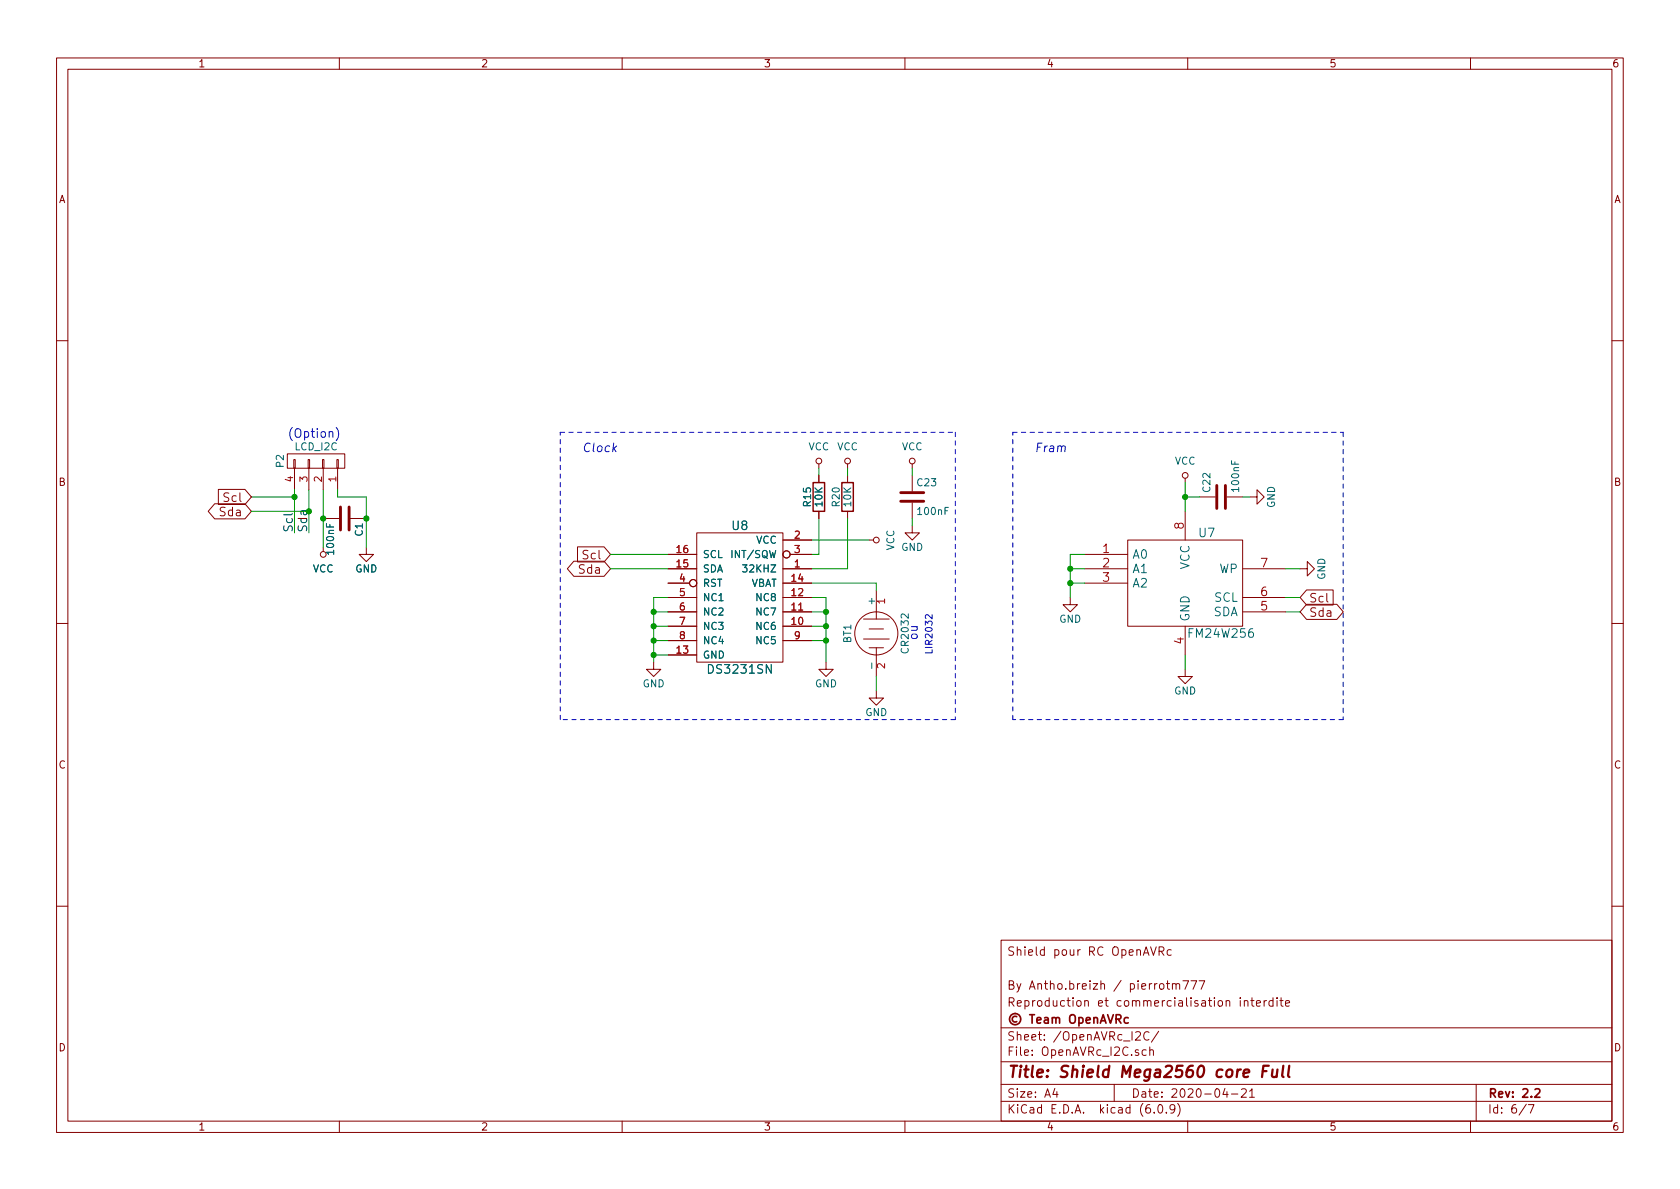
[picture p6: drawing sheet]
<svg xmlns="http://www.w3.org/2000/svg" width="297mm" height="210mm" viewBox="0 0 297 210" stroke-linecap="round" stroke-linejoin="round" font-family="sans-serif">
<g fill="none" stroke="#840000" stroke-width=".18">
<path d="M10 10.2h277v190.1h-277zM12 12.2h273v186.1h-273zM60 10.2v2M110 10.2v2M160 10.2v2M210 10.2v2M260 10.2v2M10 60.2h2M285 60.2h2M38 89.1h5.3l1.1 1.3-1.1 1.4h-5.3l-1.2-1.4zM38.6 86.5h4.7l1.1 1.4-1.1 1.3h-4.7zM50.8 80.3h10.2v2.5h-10.2z"/>
<path d="M51.9 81.3h.3v1.5h-.3zM52.1 82.8v3.8M54.5 81.3h.2v1.5h-.2zM54.6 82.8v3.8M57 81.3h.3v1.5h-.3zM57.1 96.8v.7M57.1 91.7h2.8M57.1 82.8v3.8M59.6 81.3h.2v1.5h-.2zM59.7 82.8v3.8M62 91.7h2.8M64.8 96.8v1.2h1.2l-1.2 1.3-1.3-1.3h1.3"/>
<path d="M101.5 99.2h5.3l1.1 1.4-1.1 1.3h-5.3l-1.2-1.3zM102.1 96.7h4.7l1.1 1.3-1.1 1.4h-4.7zM118.1 98h5.1M123.2 94.2h15.2v22.9h-15.2zM138.4 95.5h5.1M139.7 98h3.8M144.8 82v.8M144.8 84.1v1.2M144.8 90.4v1.3M149.9 82v.8M149.9 84.1v1.2M149.9 90.4v1.3"/>
<path d="M153.7 95.5h.7M161.3 93v1.2h1.3l-1.3 1.3-1.3-1.3h1.3M161.3 82v.8M161.3 84.1v2.8M161.3 88.9v2.8M191.8 98h7.6M199.4 95.5h20.3v15.2h-20.3zM209.5 84.6v.7M209.5 90.4v5.1M212.1 87.9h2.8M216.9 87.9h2.8M221 87.9h1.2v-1.3l1.3 1.3-1.3 1.2v-1.2"/>
<path d="M10 110.2h2M115.6 117.1v1.3h1.2l-1.2 1.2-1.3-1.2h1.3M118.1 100.6h5.1M118.1 110.7h5.1M118.1 108.2h5.1M118.1 105.7h5.1M118.1 115.8h5.1M118.1 103.1h3.8M118.1 113.3h5.1M138.4 100.6h5.1M138.4 110.7h5.1M138.4 108.2h5.1"/>
<path d="M138.4 105.7h5.1M138.4 103.1h5.1M138.4 113.3h5.1M146 117.1v1.3h1.3l-1.3 1.2-1.2-1.2h1.2M152.7 109.5h4.5M152.7 113h4.5M153.7 111.2h2.5M153.7 114.5h2.5M154.9 104.4v5.1M154.9 114.5v5.1M189.2 105.7v1.2h1.3l-1.3 1.3-1.2-1.3h1.2M191.8 100.6h7.6"/>
<path d="M191.8 103.1h7.6M209.5 118.4v1.2h1.3l-1.3 1.3-1.2-1.3h1.2M209.5 110.7v5.1M219.7 100.6h7.6M219.7 108.2h7.6M219.7 105.7h7.6M229.9 100.6h1.2v-1.3l1.3 1.3-1.3 1.2v-1.2M231 104.3h4.7v2.7h-4.7l-1.1-1.3zM231 106.9h5.4l1.1 1.3-1.1 1.3h-5.4l-1.1-1.3zM285 110.2h2M154.9 122.2v1.2h1.3l-1.3 1.3-1.2-1.3h1.2M10 160.2h2"/>
<path d="M177 166.3h108v32h-108zM203.4 167.4l.5 1.5 .5-1.5M204.9 168.2l.7-.1 .2-.2-.1-.3-.2-.2h-.6v1.5M205.3 168.2l.5 .7M206.2 173.9h.6M206.4 173.4v1.3l.4 .2M207.1 168l-.5-.1-.2 .3v.4l.1 .3h.6M207.3 174.1l.2-.2 .4 .1v.9M207.3 173.9v1M207.9 174.1l.2-.2 .4 .1 .1 .9M209.1 173.4h1l-.6 1.5M210.6 173.4h1l-.7 1.5"/>
<path d="M212 173.4h1l-.6 1.5M219.3 176.4v.2M219.3 176.9v1M220 177.1l.2-.2 .4 .1v.9M220 176.9v1M221.1 176.9h.6M221.4 176.4v1.3l.3 .2M222.1 177.4l.8-.1-.1-.3-.4-.1-.3 .2 .1 .8h.6M223.5 176.9v1M223.9 176.9l-.3 .1-.1 .2M225.1 177l-.5-.1-.2 .3v.4l.1 .3h.6M225.1 176.4v1.5"/>
<path d="M225.8 176.4v.2M225.8 176.9v1M226.3 176.9h.6M226.5 176.4v1.3l.4 .2M227.3 177.4l.7-.1-.1-.3-.4-.1-.2 .2 .1 .8h.5M285 160.2h2M60 198.3v2M110 198.3v2M160 198.3v2M177 194.8h108M177 191.8h108M177 187.8h108"/>
<path d="M177 181.8h108M186.5 192.5l-.4 1h1M186.9 193v1M197 191.8v3M200.8 182.6l.6-.2 .2 .2v.3l-.9 1h.9M202.6 185.7l-.4-.1-.3 .3v.4l.2 .3h.5M203.1 182.6a.6 .6 0 0 0-.7 0 .6 .6 0 0 0-.2 .7 .56 .56 0 0 0 .3 .6 .56 .56 0 0 0 .6-.1M203.3 185.8l.2-.2 .4 .1v.9M203.3 185.1v1.5M204.1 196.7v.1M204.9 182.4l-1.3 1.9M204.9 195.4l.2-.1a.81 .81 0 0 1 .6 .7 .81 .81 0 0 1-.3 .8h-.2a.81 .81 0 0 1-.6-.6 .81 .81 0 0 1 .3-.8z"/>
<path d="M206.2 196.7v.1M207.7 196l-.3 .3h-.3l-.2-.3 .1-.6 .4-.1 .2 .2a.99 .99 0 0 1-.3 1.3h-.3M208.2 195.1a1.72 1.72 0 0 1 0 2.3M210 198.3v2M216.6 192.5l-.4 1h.9M216.9 193v1M217.7 193.5h1.2M219.5 192.7l.6-.2 .2 .2 .1 .3-1 1h1M220.9 193l.5-.5v1.5M220.9 194h.9M260 198.3v2M261 191.8v6.5"/>
<path d="M269.9 195.3l-1.3 1.9M270.2 195.3h1l-.6 1.5"/>
<circle cx="57.2" cy="98" r=".51"/>
<circle cx="139.1" cy="98" r=".63"/>
<circle cx="144.8" cy="81.5" r=".51"/>
<circle cx="149.9" cy="81.5" r=".51"/>
<circle cx="154.9" cy="95.5" r=".51"/>
<circle cx="161.3" cy="81.5" r=".51"/>
<circle cx="209.6" cy="84.1" r=".51"/>
<circle cx="122.6" cy="103.1" r=".63"/>
<circle cx="154.9" cy="112" r="3.8"/>
</g>
<g fill="none" stroke="#840000" stroke-width=".3">
<path d="M179.8 179.8a.52 .52 0 0 0-.8 .4 .52 .52 0 0 0 .8 .4M182.1 179.4h.8M182.5 179.4v1.5M186.1 179.9v1M189.3 179.5a.5 .5 0 0 1 .6 0 .5 .5 0 0 1 .2 .4v.5a.5 .5 0 0 1-.5 .6 .5 .5 0 0 1-.5-.6v-.5zM190.8 179.9v1.5M193.4 179.9v1M195.8 179.4l.5 1.5 .5-1.5M183.3 180.4l.8-.1-.1-.3-.4-.1-.3 .2 .1 .8h.6M184.7 180h.6v.9M185.3 180.3l-.5 .1a.29 .29 0 0 0-.2 .2 .29 .29 0 0 0 .2 .3h.5M186.1 180.1l.2-.2 .3 .1 .1 .9"/>
<path d="M186.7 180.1l.2-.2 .4 .1v.9M190.8 180l.4-.1 .3 .3v.4l-.2 .3h-.5M192.1 180.4l.7-.1-.1-.3-.4-.1-.2 .2v.8h.6M193.4 180.1l.2-.2 .4 .1 .1 .9M194.6 180.9l.5-1.5 .5 1.5M194.7 180.5h.7M197.3 180.2l.8-.1 .1-.2-.1-.3-.2-.2h-.6v1.5M197.7 180.2l.5 .7M199.5 180l-.4-.1-.3 .3v.4l.1 .3h.6M271.4 192.7l.6-.2 .2 .2 .1 .3-1 1h1"/>
<circle cx="179.5" cy="180.2" r="1"/>
</g>
<path d="M223.3 189.4h.6M224.3 188.5h-.9l-.3 2M225 189.1v1.3a.57 .57 0 0 0 .7-.1M225.9 189.1l-.2 1.4M226.9 188.5l-.2 1.7 .2 .3M228 188.5l-.3 1.7 .3 .3" fill="none" stroke="#840000" stroke-width=".4"/>
<path d="M60.2 89.7v4M61.7 89.7v4M159.3 88.6h4M159.3 87.1h4M215.1 85.8v4.1M216.7 85.8v4.1" fill="none" stroke="#840000" stroke-width=".51"/>
<path d="M143.8 85.3h2v5.1h-2zM148.8 85.3h2.1v5.1h-2.1z" fill="none" stroke="#840000" stroke-width=".25"/>
<path d="M59.4 75.6a1.75 1.75 0 0 1 0 2.3M164.8 108.7v.7l-.9-.7-.3 .2 .1 .5" fill="none" stroke="#0000c2" stroke-width=".18"/>
<path d="M99.1 76.4h69.8M168.9 76.4v50.8M179.1 76.4h58.4M237.5 76.4v50.8M99.1 127.2v-50.8M168.9 127.2h-69.8M179.1 127.2v-50.8M237.5 127.2h-58.4" fill="none" stroke="#0000c2" stroke-width=".18" stroke-dasharray=".8 .8"/>
<g fill="none" stroke="#009600" stroke-width=".18">
<path d="M44.4 87.9h7.7M44.4 90.4h10.2M52.1 86.6v7.6M54.6 86.6v7.6M57.1 86.6v10.2M59.7 86.6v1.3h5.1v8.9M107.9 98h10.2M143.5 95.5h10.2M144.8 91.7v6.3h-1.3M144.8 82.8v1.3M149.9 91.7v8.9h-6.4M149.9 82.8v1.3"/>
<path d="M161.3 82.8v1.3M161.3 91.7v1.3M191.8 98h-2.6v7.7M209.5 85.3v5.1M209.5 87.9h2.6M219.7 87.9h1.3M107.9 100.6h10.2M115.6 113.3h2.5M115.6 108.2h2.5M115.6 110.7h2.5M115.6 115.8h2.5M118.1 105.7h-2.5v11.4"/>
<path d="M143.5 105.7h2.5v11.4M143.5 103.1h11.4v1.3M143.5 113.3h2.5M143.5 108.2h2.5M143.5 110.7h2.5M154.9 119.6v2.6M189.2 103.1h2.6M189.2 100.6h2.6M209.5 115.8v2.6M227.3 105.7h2.6M227.3 108.2h2.6M227.3 100.6h2.6"/>
</g>
<g fill="#009600" stroke="#009600" stroke-width=".18">
<circle cx="146" cy="110.7" r=".46"/>
<circle cx="146" cy="108.2" r=".46"/>
<circle cx="146" cy="113.3" r=".46"/>
<circle cx="189.2" cy="103.1" r=".46"/>
<circle cx="189.2" cy="100.6" r=".46"/>
<circle cx="209.5" cy="87.9" r=".46"/>
<circle cx="115.6" cy="113.3" r=".46"/>
<circle cx="115.6" cy="115.8" r=".46"/>
<circle cx="57.1" cy="91.7" r=".46"/>
<circle cx="64.8" cy="91.7" r=".46"/>
<circle cx="115.6" cy="110.7" r=".46"/>
<circle cx="115.6" cy="108.2" r=".46"/>
<circle cx="52.1" cy="87.9" r=".46"/>
</g>
<text font-size="2.8" fill="#840000" x="178" y="190.6">Title: Shield Mega2560 core Full</text>
<g font-size="2.1" fill="#0000c2">
<text x="50.8" y="77.4">(Option)</text>
<text x="102.9" y="79.9">Clock</text>
<text x="182.9" y="79.9">Fram</text>
<text x="162.2" y="113.3" transform="rotate(-90 162.2 113.3)">ou</text>
</g>
<g font-size="2.1" fill="#840000">
<text x="39.7" y="88.7">Scl</text>
<text x="39" y="91.3">Sda</text>
<text x="102.5" y="101.4">Sda</text>
<text x="103.2" y="98.9">Scl</text>
<text x="231.4" y="106.5">Scl</text>
<text x="231.4" y="109.1">Sda</text>
<text x="178" y="169">Shield pour RC OpenAVRc</text>
<text x="178" y="178">Reproduction et commercialisation interdite</text>
<text x="178" y="175">By Antho.breizh / pierrotm777</text>
<text x="178" y="184">Sheet: /OpenAVRc_I2C/</text>
<text x="178" y="186.7">File: OpenAVRc_I2C.sch</text>
<text x="178" y="196.9">KiCad E.D.A. kicad (6.0.9)</text>
<text x="178" y="194.1">Size: A4</text>
<text x="200" y="194.1">Date: 2020-04-21</text>
<text x="263" y="194.1">Rev: 2.2</text>
<text x="263" y="196.9">Id: 6/7</text>
</g>
<text font-size="2.1" fill="#0f0f0f" x="51.8" y="94.2" transform="rotate(-90 51.8 94.2)">Scl</text>
<text font-size="2.1" fill="#009600" x="54.3" y="94.2" transform="rotate(-90 54.3 94.2)">Sda</text>
<g font-size="2.1" fill="#006464">
<text x="129.5" y="93.7">U8</text>
<text x="212" y="95">U7</text>
<text x="200.2" y="98.8">A0</text>
<text x="200.2" y="101.3">A1</text>
<text x="210.3" y="100.7" transform="rotate(-90 210.3 100.7)">VCC</text>
<text x="215.5" y="101.3">WP</text>
<text x="200.2" y="103.9">A2</text>
<text x="214.7" y="106.4">SCL</text>
<text x="210.3" y="110" transform="rotate(-90 210.3 110)">GND</text>
<text x="210.4" y="112.8">FM24W256</text>
<text x="214.5" y="109">SDA</text>
<text x="125.5" y="119.1">DS3231SN</text>
</g>
<g font-size="2.1" fill="#a90000">
<text x="209.3" y="93.5" transform="rotate(-90 209.3 93.5)">8</text>
<text x="195" y="97.8">1</text>
<text x="195" y="100.3">2</text>
<text x="222.9" y="100.3">7</text>
<text x="195" y="102.9">3</text>
<text x="222.9" y="107.9">5</text>
<text x="222.9" y="105.4">6</text>
<text x="209.3" y="113.9" transform="rotate(-90 209.3 113.9)">4</text>
</g>
<g font-size="1.8" fill="#840000">
<text x="35" y="11.9">1</text>
<text x="85" y="11.9">2</text>
<text x="135" y="11.9">3</text>
<text x="185" y="11.9">4</text>
<text x="235" y="11.9">5</text>
<text x="285" y="11.9">6</text>
<text x="10.3" y="35.9">A</text>
<text x="285.3" y="35.9">A</text>
<text x="10.3" y="85.9">B</text>
<text x="285.3" y="85.9">B</text>
<text x="10.3" y="135.9">C</text>
<text x="285.3" y="135.9">C</text>
<text x="10.3" y="185.9">D</text>
<text x="285.3" y="185.9">D</text>
<text x="35" y="199.9">1</text>
<text x="85" y="199.9">2</text>
<text x="135" y="199.9">3</text>
<text x="185" y="199.9">4</text>
<text x="235" y="199.9">5</text>
<text x="285" y="199.9">6</text>
</g>
<g font-size="1.8" fill="#006464">
<text x="50.2" y="82.6" transform="rotate(-90 50.2 82.6)">P2</text>
<text x="52.2" y="79.6">LCD_I2C</text>
<text x="142.9" y="79.6">VCC</text>
<text x="148" y="79.6">VCC</text>
<text x="159.4" y="79.6">VCC</text>
<text x="207.7" y="82.2">VCC</text>
<text x="143.4" y="89.5" transform="rotate(-90 143.4 89.5)">R15</text>
<text x="145.4" y="89.5" transform="rotate(-90 145.4 89.5)">10K</text>
<text x="148.5" y="89.5" transform="rotate(-90 148.5 89.5)">R20</text>
<text x="150.5" y="89.5" transform="rotate(-90 150.5 89.5)">10K</text>
<text x="162.2" y="86">C23</text>
<text x="214" y="86.9" transform="rotate(-90 214 86.9)">C22</text>
<text x="219.1" y="86.8" transform="rotate(-90 219.1 86.8)">100nF</text>
<text x="225.4" y="89.8" transform="rotate(-90 225.4 89.8)">GND</text>
<text x="64.1" y="94.8" transform="rotate(-90 64.1 94.8)">C1</text>
<text x="162.4" y="91.1">100nF</text>
<text x="55.3" y="101.2">VCC</text>
<text x="59.1" y="97.9" transform="rotate(-90 59.1 97.9)">100nF</text>
<text x="62.8" y="101.2">GND</text>
<text x="124.2" y="101.2">SDA</text>
<text x="124.2" y="98.7">SCL</text>
<text x="129.8" y="98.7">INT/SQW</text>
<text x="131.8" y="101.2">32KHZ</text>
<text x="133.7" y="96.1">VCC</text>
<text x="158.1" y="97.4" transform="rotate(-90 158.1 97.4)">VCC</text>
<text x="159.3" y="97.4">GND</text>
<text x="124.2" y="103.8">RST</text>
<text x="124.2" y="106.3">NC1</text>
<text x="132.6" y="103.8">VBAT</text>
<text x="133.9" y="106.3">NC8</text>
<text x="154.7" y="106.8" transform="rotate(-90 154.7 106.8)">+</text>
<text x="234.3" y="102.5" transform="rotate(-90 234.3 102.5)">GND</text>
<text x="124.2" y="108.8">NC2</text>
<text x="124.2" y="111.4">NC3</text>
<text x="124.2" y="113.9">NC4</text>
<text x="133.9" y="111.4">NC6</text>
<text x="133.9" y="108.8">NC7</text>
<text x="133.9" y="113.9">NC5</text>
<text x="150.5" y="113.7" transform="rotate(-90 150.5 113.7)">BT1</text>
<text x="187.3" y="110.1">GND</text>
<text x="124.2" y="116.5">GND</text>
<text x="154.7" y="118" transform="rotate(-90 154.7 118)">-</text>
<text x="160.7" y="115.3" transform="rotate(-90 160.7 115.3)">CR2032</text>
<text x="113.6" y="121.5">GND</text>
<text x="144.1" y="121.5">GND</text>
<text x="207.6" y="122.8">GND</text>
<text x="153" y="126.6">GND</text>
</g>
<g font-size="1.8" fill="#a90000">
<text x="51.8" y="85.2" transform="rotate(-90 51.8 85.2)">4</text>
<text x="54.4" y="85.2" transform="rotate(-90 54.4 85.2)">3</text>
<text x="56.9" y="85.2" transform="rotate(-90 56.9 85.2)">2</text>
<text x="59.4" y="85.2" transform="rotate(-90 59.4 85.2)">1</text>
<text x="140.5" y="95.2">2</text>
<text x="119.7" y="100.3">15</text>
<text x="119.7" y="97.8">16</text>
<text x="140.5" y="100.3">1</text>
<text x="140.5" y="97.8">3</text>
<text x="120.2" y="102.9">4</text>
<text x="120.2" y="105.4">5</text>
<text x="120.2" y="107.9">6</text>
<text x="140" y="107.9">11</text>
<text x="140" y="105.4">12</text>
<text x="140" y="102.9">14</text>
<text x="156.5" y="106.8" transform="rotate(-90 156.5 106.8)">1</text>
<text x="120.2" y="110.5">7</text>
<text x="120.2" y="113">8</text>
<text x="140" y="110.5">10</text>
<text x="140.5" y="113">9</text>
<text x="119.7" y="115.6">13</text>
<text x="156.5" y="118.2" transform="rotate(-90 156.5 118.2)">2</text>
</g>
<text font-size="1.7" fill="#0000c2" x="164.9" y="115.8" transform="rotate(-90 164.9 115.8)">LIR2032</text>
</svg>
